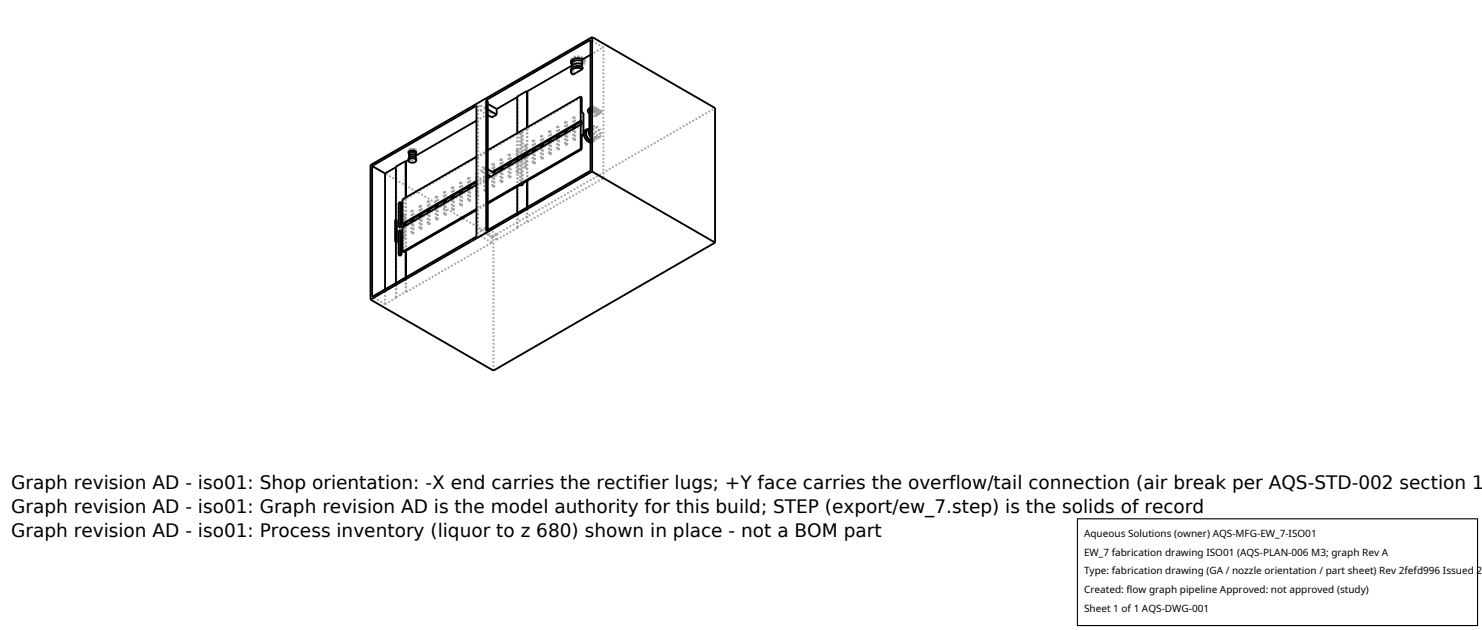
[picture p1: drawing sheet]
<svg xmlns="http://www.w3.org/2000/svg" width="212mm" height="90mm" viewBox="0 0 212 90" stroke-linecap="round" stroke-linejoin="round" font-family="sans-serif">
<g fill="none" stroke="#a0a0a0" stroke-width=".26" stroke-dasharray=".3 .3" stroke-linecap="butt">
<path d="M68.1 17.2l2.1-1.2M68.3 15.2l.3-.2M68.3 15.2l-.2-.1M68.6 15v.8M68.6 15.8l.7-.4M69.3 14.6v.8M69.3 14.6l.4-.2M69.7 16.4l-1.1-.6M69.7 15.6l-.4-.2M69.7 14.8l-.4-.2M70.2 16l-1.6-1M70.2 16v.8"/>
<path d="M73.9 13.9v-.1M74.5 19.1l.2-.2M74.5 19.1l-.2-.1M74.5 18.8l8.6-4.9M74.7 18.9l-.2-.1M77.3 19.4v-.1M77.5 19.5l-.2-.1M77.5 19.5l-.2-.2M78.4 18.7h.1M78.5 20v-1.3M78.6 18.9l-.2-.2M78.7 19.9v-1.1"/>
<path d="M78.7 18.8l-.1 .1M78.7 18.8l-.2-.1M79.6 19.9v-.2M79.6 19.4v-1.4M79.6 19.9l1.1-.7M79.6 19.3v-1.3M79.8 18.2l-.2-.2M79.9 19.2v-1M79.9 18.2h-.1M79.9 18.2l-.3-.2M80.7 19.2h.1M80.7 19.2v-.1"/>
<path d="M80.7 18.7v-1.3M80.7 17.4l.1-.1M80.8 19.2l1.1-.6M80.8 19.2v-.2M80.8 18.7v-1.4M81 17.5l-.3-.1M81 18.5v-1M81 17.5l-.2-.2M81.5 8.6l.1 .1M81.5 8.6v.3M81.6 9.1l.2 .2M81.6 8.6l.2-.3 .4-.1h.5l.5 .1"/>
<path d="M81.7 8.9l.4 .2 .7 .1 .5-.2 .2-.4M81.7 9.4l.1-.1M81.7 8.7l.1-.3 .4-.2h.5l.4 .1M81.7 8.6l.1-.3 .4-.1 .5-.1 .4 .2M81.7 8.6v.1M81.7 9.1l.1-.3 .4-.1 .5-.1 .4 .2M81.7 9.6l.1-.3 .4-.2h.5l.4 .1M81.7 10l.1-.3 .4-.2h.5l.4 .1M81.7 9.1v-.1M81.7 9.6v-.2M81.7 10v-.3M81.8 9.3l.1-.1"/>
<path d="M81.8 10.4v.3M81.8 9.3l.6 .1h.5l.4-.2 .2-.3M81.8 10.4l-.3-.4M81.9 18.6v-.1M81.9 19.9v-1.3M81.9 18.6v-.2M81.9 18v-1.3M81.9 9.5l-.3-.4M81.9 9.9l-.3-.3M81.9 18.5l1.1-.6M81.9 19.9v-1.4M81.9 18.5v-.1"/>
<path d="M81.9 9.5v-.3M81.9 9.9v-.4M81.9 10.3v-.4M81.9 10.3l-.1 .1M81.9 9.5l-.2-.4M81.9 9.9l-.2-.3M81.9 10.3l-.2-.3M82.1 16.8l-.2-.1M82.2 17.9v-1.1M82.2 16.8h-.1M82.2 16.8l-.3-.1M83 17.9h.1"/>
<path d="M83 19.2h.1M83 19.2v-1.3M83 17.9v-.1M83 17.4v-1.4M83 16h.1M83.1 19.3l-.1-.1M83.1 9.6v-.1M83.1 8.8v-.1M83.1 8.3l.3 .4M83.1 8.3l.3 .3M83.1 8.5l.3 .4M83.2 9.2h-.1"/>
<path d="M83.2 8.7l-.1 .1M83.2 8.3l.2 .4M83.2 8.2l-.5-.1h-.5l-.5 .2-.2 .3M83.2 9.6h-.1M83.3 19.4v-3.2M83.3 16.2l-.3-.2M83.3 16.1v.1M83.4 8.7l-.3 .3-.6 .2-.6-.2-.2-.3M83.4 8.6l-.3 .4-.5 .1-.7-.1-.2-.4M83.4 8.6v.1M83.4 8.9l-.2 .3-.4 .1-.4 .1-.5-.2M83.4 8.9v-.2"/>
<path d="M83.4 8.7l-.2 .3-.6 .2-.7-.2-.3-.3M83.5 8.6l-.3-.4M83.5 8.9l-.3-.4M83.5 8.6v.3M84.2 18.6v-.1M84.2 18.6v-.2M84.2 16.2v-.7M84.2 18.5v-.2M84.3 7.8l1.9-1M84.3 19.5l.4 .3 .4 .1M84.3 15.9l.2 .1M84.3 16l.3 .1"/>
<path d="M84.3 16.2h.1M84.3 18.3l.3-.2M84.3 15.5l.2-.1M84.4 16.2v-.1M84.4 16.1l-.1-.4-.3-.1M84.4 18.7v-3.2M84.4 18.7l-.2-.1M84.4 15.5l-.2-.1M84.5 18.7h-.1M84.5 18.7v-3.2M84.5 15.5h-.1M84.5 18.7l-.3-.2"/>
<path d="M84.5 15.5l-.2-.1M84.5 15.4v.3l.3 .2M84.5 16l.1-.1M84.5 16l.3-.1M84.6 15.4v.3l.2 .2M84.6 15.4l.2-.2M84.6 16.1l.1-.2M84.6 16.1l-.2 .1M84.6 15.9l-.1-.3h-.2M84.6 18.1l-.2 .4 .2 .6 .4 .5 .5 .1M84.6 18.1l-.1 .5 .1 .5 .4 .5h.5M84.6 18.1l.2-.1"/>
<path d="M84.7 15.9l-.1-.2-.3-.2M84.7 16l-.1 .2 .1 .2 .2 .2h.1M84.8 19.9l-.2-.6-.3-.4-.4-.3h-.3M84.8 15.2v.4l.3 .1M84.8 15.9l.1-.2M84.8 15.9l.3-.2M84.8 18l-.2 .4 .2 .6 .5 .5h.4M84.8 15.9l.1-.1M84.8 15.3v.3l.3 .1M84.8 15.3l.1-.1M84.9 15.7l-.1-.2-.2-.1M84.9 15.8l-.1-.3-.3-.1"/>
<path d="M84.9 19.7l-.1-.5-.3-.4-.3-.2h-.4M84.9 15.2v.3l.3 .2M84.9 15.9l-.1 .2 .1 .2 .4 .2M84.9 15.9l-.2 .1M85 16v.3l.2 .1M85 16l.2-.2M85 19.7l-.3-.8-.6-.5M85 16.6l.1-.1M85.1 15.7v-.1M85.1 15.7h.1M85.1 19.9l.2-.4M85.1 19.9l.4-.2"/>
<path d="M85.1 15.7l.1-.1M85.1 16.5l-.2-.4-.2-.1M85.1 15.6l-.1-.3h-.2M85.2 15.6l-.2-.3-.2-.1M85.2 15.7v-.2M85.2 15.8v.3l.3 .2M85.2 16.4l.1-.1M85.2 16.4l.3-.1M85.2 15.8l.3-.2M85.2 15.5l-.1-.2-.2-.1M85.3 16.5v-.2M85.3 16.5l-.3 .1"/>
<path d="M85.3 16.3l-.1-.3h-.2M85.3 19.5l-.1-.5-.3-.4-.4-.3-.3 .1M85.3 19.5l-.3-.8-.3-.3-.4-.1M85.3 16.3l-.1-.3-.3-.1M85.5 19.6l.2-.4M85.5 19.6l.2-.1M85.5 15.6v.4l.3 .1M85.5 16.3v-.2M85.5 16.3l.3-.2M85.5 19.7l.2-.5M85.5 16.3l.1-.2M85.5 15.7v.3l.2 .1"/>
<path d="M85.5 15.7l.1-.1M85.5 16.1l-.1-.2-.2-.1M85.6 16.1l-.2-.3h-.2M85.6 15.6v.3l.2 .2M85.7 19.2l-.1-.5-.3-.4-.4-.2h-.3M85.7 19.5l.2-.4M85.7 19.2l-.1-.4-.3-.4-.4-.3h-.3M85.7 16.1l.1-.1M85.7 16.1h.1M85.8 16.1v-.1M85.8 16l-.1-.3h-.2M85.8 16l-.1-.3-.2-.1"/>
<path d="M85.8 16.1l.1-.2M85.9 19.1l-.1-.5-.3-.4-.3-.2h-.4M85.9 15.9l-.1-.2-.2-.1M86.2 6.8l-1.9-1.1M56.5 34.6v-3.2M56.5 23.9l.1-.1M56.6 23.8h-.1M56.6 31.5v3.2M56.6 31.5h.1M56.6 31.5l-.1-.1M57.1 36.5v-3.4M57.1 33.1l.3-.2"/>
<path d="M57.1 32.5v-3.4M57.1 29.1l.3-.2M57.1 33.1l-.2-.1M57.1 29.1l-.2-.1M57.6 33.9v-1.5M57.6 32v-1.3M57.6 30.7h.1M57.6 33.9h.1M57.6 30.7v-2.1M57.6 28.6l16.7-9.6M57.6 32.6l.1-.1M57.6 33.9v-1.3"/>
<path d="M57.6 36v-2.1M57.6 32.6l-.1-.1M57.6 28.6l-.1-.1M57.7 33.9v-1.4M57.7 32.5v-.1M57.7 32v-1.3M57.7 32.5l1.1-.6M57.8 30.8v3.2M57.8 30.8l-.2-.1M57.8 34l-.2-.1M57.8 30.8v1.1M57.8 32.3v1.7"/>
<path d="M57.8 30.8l-.1-.1M57.8 34l-.1-.1M57.9 35.9v-3.7M57.9 31.9v-3.7M58 35.8v-3.6M58 31.8v-3.6M58.3 22.8l1.1-.5M58.3 21.5l.1 .2M58.3 21.5v.3M58.4 21.6l.3-.3 .5 .1M58.4 22l.5 .1 .5-.1M58.4 21.7l.5 .2 .4-.2"/>
<path d="M58.5 21.6l.2-.2h.5M58.5 21.5l.2-.2 .5 .1M58.5 21.5v.1M58.5 22.7l.2-.3 .5 .1M58.5 22.3l.2-.2h.5M58.5 22l.2-.3 .5 .1M58.5 22.7l-.1-.2M58.5 22.3l-.1-.1M58.5 22l-.1-.1M58.8 33.2v-1.3M58.8 31.9v-.2M58.8 31.4v-1.4"/>
<path d="M58.8 31.3v-1.3M58.8 31.9l1.1-.7M59 33.4v-3.2M59 33.4l-.2-.2M59 30.2l-.2-.2M59.1 33.4h-.1M59.1 33.4v-1.8M59.1 31.2v-1M59.1 30.2h-.1M59.1 33.4l-.3-.2M59.1 30.2l-.3-.2M59.2 22.5l.1 .2"/>
<path d="M59.2 22.1l.1 .2M59.2 21.8l.1 .2M59.2 21.4l.1 .2M59.2 21.4l.1 .1M59.2 21.4l.2 .2M59.3 21.3l-.6-.1-.2 .1-.2 .2M59.3 22.7l-.1 .1-.3 .1-.3-.1-.1-.1M59.3 22.3l-.1 .2-.3 .1-.3-.1-.1-.2M59.3 22l-.1 .1-.3 .1-.3-.1-.1-.1M59.3 21.6l-.1 .2h-.3h-.3l-.1-.2M59.3 21.5l-.1 .2-.3 .1-.3-.1-.1-.2M59.3 22.7v-.2"/>
<path d="M59.3 22.3v-.1M59.3 22v-.1M59.3 21.5v.1M59.4 22.3l-.2 .2-.3 .1-.3-.1-.2-.2M59.4 22l-.2 .1-.3 .1-.3-.1-.2-.1M59.4 21.6l-.2 .2-.3 .1-.3-.1-.2-.2M59.4 21.7v-.2M59.4 21.5l-.1-.2M59.4 22.7l-.1 .2-.4 .1-.4-.1-.2-.2M59.4 21.5v.3M59.9 32.6l.1-.1M59.9 32.6v-1.4"/>
<path d="M59.9 31.2v-.1M59.9 30.7v-1.3M59.9 29.4l.1-.1M59.9 31.2h.1M60 32.5v-1.3M60 31.2v-.2M60 30.7v-1.4M60 31.2l1.1-.6M60.2 32.7v-3.2M60.2 32.7l-.3-.1M60.2 29.5l-.3-.1M60.2 32.7v-1.8"/>
<path d="M60.2 30.5v-1M60.2 32.7l-.2-.2M60.2 29.5l-.2-.2M61.1 31.9v-1.3M61.1 30.6v-.2M61.1 30v-1.3M61.1 30.6v-.1M61.1 31.9v-1.4M61.1 30.5v-.1M61.1 30.5l1.1-.6M61.3 32v-3.2M61.3 32l-.2-.1"/>
<path d="M61.3 28.8l-.2-.1M61.4 32h-.1M61.4 32v-1.8M61.4 29.9v-1.1M61.4 28.8h-.1M61.4 32l-.3-.1M61.4 28.8l-.3-.1M62.2 31.2h.1M62.2 31.2v-1.3M62.2 29.9v-.2M62.2 29.4v-1.4M62.2 28h.1"/>
<path d="M62.2 29.9h.1M62.3 31.2v-1.3M62.3 29.9v-.2M62.3 29.3v-1.3M62.3 29.9l1.1-.7M62.5 31.4v-3.2M62.5 31.4l-.3-.2M62.5 28.2l-.3-.2M62.5 31.4v-1.8M62.5 29.2v-1M62.5 31.4l-.2-.2M62.5 28.2l-.2-.2"/>
<path d="M63.4 30.6v-.1M63.4 30.6v-1.4M63.4 29.2v-.1M63.4 28.7v-1.3M63.4 27.4v-.1M63.4 30.5v-1.3M63.4 29.2v-.2M63.4 28.7v-1.4M63.4 29.2l1.1-.6M63.6 30.7v-3.2M63.6 30.7l-.2-.1M63.6 27.5l-.2-.1"/>
<path d="M63.7 30.7h-.1M63.7 30.7v-1.8M63.7 28.5v-1M63.7 27.5h-.1M63.7 30.7l-.3-.2M63.7 27.5l-.3-.2M64.5 29.9h.1M64.5 29.9v-1.3M64.5 28.6v-.2M64.5 28v-1.3M64.5 26.7h.1M64.5 28.6l.1-.1"/>
<path d="M64.6 29.9v-1.4M64.6 28.5v-.1M64.6 28v-1.3M64.6 28.5l1.1-.6M64.8 30.1v-3.2M64.8 30.1l-.3-.2M64.8 26.9l-.3-.2M64.9 30l-.1 .1M64.9 30v-1.8M64.9 27.9v-1.1M64.9 26.8l-.1 .1M64.9 30l-.3-.1"/>
<path d="M64.9 26.8l-.3-.1M65.7 29.2v-1.3M65.7 27.9v-.2M65.7 27.4v-1.4M65.7 27.3v-1.3M65.7 27.9l1.1-.7M66 29.4v-3.2M66 29.4l-.3-.2M66 26.2l-.3-.2M66 29.4v-1.8M66 27.2v-1M66.8 28.6l.1-.1"/>
<path d="M66.8 28.6v-1.4M66.8 27.2v-.1M66.8 26.7v-1.3M66.8 25.4l.1-.1M66.8 27.2h.1M66.9 28.5v-1.3M66.9 27.2v-.2M66.9 26.7v-1.4M66.9 27.2l1.1-.6M67.1 28.7v-3.2M67.1 28.7l-.3-.1M67.1 25.5l-.3-.1"/>
<path d="M67.2 28.7h-.1M67.2 28.7v-1.8M67.2 26.5v-1M67.2 25.5h-.1M67.2 28.7l-.3-.2M67.2 25.5l-.3-.2M68 27.9v-1.3M68 26.6v-.2M68 26v-1.3M68 26.6v-.1M68 27.9v-1.4M68 26.5v-.1"/>
<path d="M68 26.5l1.1-.6M68.1 26l1-.6M68.1 30l1.6-.9M68.1 22.4l1.6-1M68.1 25.8l2-1.1M68.1 26.4l1.6-1M68.1 29.8l1.6-.9M68.3 28v-3.2M68.3 28l-.3-.1M68.3 24.8l-.3-.1M68.3 33.9l.3-.2M68.3 33.9l-.2-.1"/>
<path d="M68.3 33.9v-18.7M68.6 32.9v.8M68.6 32.9l.7-.4M68.8 24.5l-.1-.2 .1-.2 .2-.2h.2M68.8 24.5l.9 .5M69.1 27.2h.1M69.1 27.2v-1.3M69.1 25.9v-.5M69.1 25.4v-1.4M69.1 24h.1M69.1 25.4l.1-.1M69.1 25.9h.1"/>
<path d="M69.2 23.9v.1M69.2 23.9l.5 .3M69.2 27.2v-1.3M69.2 25.9v-.6M69.2 25.3v-1.3M69.2 25.3l.5-.2M69.2 25.9l1.1-.6M69.2 24l-.1 .4-.3 .1M69.3 33.3l.4-.2M69.3 32.5v.8M69.4 27.4v-3.2M69.4 27.4l-.3-.2"/>
<path d="M69.4 24.2l-.3-.2M69.5 27.3l-.1 .1M69.5 27.3v-3.2M69.5 24.1l-.1 .1M69.5 27.3l-.3-.1M69.5 24.1l-.3-.1M69.7 33.1v-.3M69.7 33.1l-.3-.1M69.7 32.7l-.4-.2M69.8 25l.5-.3M70.1 25.2l.3 .2M70.1 24.7l.2-.1"/>
<path d="M70.1 24.7h.2M70.1 25.2l.2 .1M70.2 34.6l-1.6-.9M70.2 33.8l.7-.4M70.2 33.8v.8M70.2 33.8l-1.6-.9M70.3 24.6h.1M70.3 25.1l.1 .1M70.3 24.6v-.1M70.3 26.6l.1-.1M70.3 24.7l.3 .1M70.3 25.2l.3 .2"/>
<path d="M70.3 25.2v.1M70.3 26.6v-1.4M70.3 24.7v-1.3M70.3 23.4l.1-.1M70.4 26.5v-1.3M70.4 25.2l.2 .2M70.4 24.7l.2 .1M70.4 24.7v-.1M70.4 24.7v-1.4M70.4 25.4v-.3l.2-.3M70.4 24.6h.1M70.4 25.2l1.1-.6"/>
<path d="M70.5 33.7l-17.6-10.1M70.5 33.7l31.6-18.3M70.6 26.7v-1.3M70.6 25.4h-.2M70.6 24.8v-1.3M70.6 26.7l-.3-.1M70.6 23.5l-.3-.1M70.6 24.8h.2M70.6 24.8v-.1M70.6 24.5v-1M70.6 26.7l-.2-.2M70.6 23.5l-.2-.2"/>
<path d="M70.8 24.8v.2M70.8 25l-.2 .4M70.9 34.2l3-1.7M70.9 33.4v.8M70.9 34.2l-1.6-.9M70.9 33.4l-1.1-.6M71.5 25.9v-1.3M71.5 24.6v-.2M71.5 24v-1.3M71.5 24.6v-.1M71.5 25.9v-1.4M71.5 24.5v-.1"/>
<path d="M71.5 24.5l1.1-.6M71.7 26.1v-3.2M71.7 26.1l-.2-.2M71.7 22.9l-.2-.2M71.8 26l-.1 .1M71.8 26v-1.8M71.8 23.9v-1.1M71.8 22.8l-.1 .1M71.8 26l-.3-.1M71.8 22.8l-.3-.1M72.6 25.2h.1M72.6 25.2v-1.3"/>
<path d="M72.6 23.9v-.2M72.6 23.4v-1.4M72.6 22h.1M72.6 23.9h.1M72.7 25.2v-1.3M72.7 23.9v-.2M72.7 23.3v-1.3M72.7 23.9l1.1-.7M72.9 25.4v-3.2M72.9 25.4l-.3-.2M72.9 22.2l-.3-.2M72.9 25.4v-1.8"/>
<path d="M72.9 23.2v-1M72.9 25.4l-.2-.2M72.9 22.2l-.2-.2M73.8 21.4v-.1M73.8 22.7v-1.3M73.8 24.6v-1.4M73.8 24.6v-.1M73.8 23.2v-.1M73.8 22.7v-1.4M73.8 24.5v-1.3M73.8 23.2l.5-.2M73.8 23.2v-.2"/>
<path d="M73.9 32.5v-2.1M73.9 26.6v-7.6M73.9 32.5l1.4-.8M73.9 32.5v-18.7M74 21.5v3.2M74 24.7v-.1M74 21.5v-.1M74 21.5l-.2-.1M74 24.7l-.2-.1M74 21.4v1.2M74 22.9v1.7M74 24.6l-.2-.1"/>
<path d="M74 21.4l-.2-.1M74.3 22.4v-3.4M74.3 26.4v-3.4M74.5 23.1l.2-.2M74.5 26.5v-3.4M74.5 22.5v-3.4M74.5 23.1l-.2-.1M74.5 22.8l.4-.2M74.5 26.3v-3.5M74.5 22.3v-3.5M74.7 26.2v-3.3M74.7 22.2v-3.3"/>
<path d="M74.7 22.9l-.2-.1M74.9 22.6l.1-.1M74.9 23.9v-1.3M74.9 22.6v-.2M74.9 22v-1.3M74.9 23.9h.1M74.9 20.7h.1M75 22.5l1.1-.6M75 23.9v-1.4M75 22.5v-.1M75 22v-1.3M75.1 20.8v3.2"/>
<path d="M75.1 24h.1M75.1 20.8h.1M75.1 24l-.2-.1M75.1 20.8l-.2-.1M75.2 20.8v1.1M75.2 22.3v1.7M75.2 24l-.2-.1M75.2 20.8l-.2-.1M75.3 31.7v-2.1M75.3 25.8v-3.6M75.3 21.8v-3.6M75.3 31.7l10.9-6.3"/>
<path d="M76.1 21.9h.1M76.1 23.2h.1M76.1 23.2v-1.3M76.1 21.9v-.2M76.1 21.4v-1.4M76.1 20h.1M76.2 21.9l1.1-.7M76.2 23.2v-1.3M76.2 21.9v-.2M76.2 21.3v-1.3M76.3 23.4v-3.2M76.3 23.4l-.2-.2"/>
<path d="M76.3 20.2l-.2-.2M76.4 23.3l-.1 .1M76.4 23.3v-1.7M76.4 21.2v-1.1M76.4 20.1l-.1 .1M76.4 23.3l-.2-.1M76.4 20.1l-.2-.1M77.3 22.6v-.1M77.3 22.6v-1.4M77.3 21.2v-.1M77.3 20.7v-1.3M77.3 21.2l1.1-.6"/>
<path d="M77.3 22.5v-1.3M77.3 21.2v-.2M77.3 20.7v-1.4M77.5 22.7v-3.2M77.5 22.7l-.2-.1M77.5 22.7v-1.8M77.5 20.5v-1M77.5 22.7l-.2-.2M78.4 20.6l.1-.1M78.4 21.9h.1M78.4 21.9v-1.3M78.4 20.6v-.2"/>
<path d="M78.4 20v-1.3M78.5 20.5l1.1-.6M78.5 21.9v-1.4M78.5 20.5v-.1M78.6 22.1v-3.2M78.6 22.1l-.2-.2M78.7 22l-.1 .1M78.7 22v-1.8M78.7 22l-.2-.1M79.6 21.2v-1.3M79.8 21.4v-3.2M79.8 21.4l-.2-.2"/>
<path d="M79.9 21.4h-.1M79.9 21.4v-1.8M79.9 21.4l-.3-.2M80.7 20.6l.1-.1M80.7 20.6v-1.4M80.8 20.5v-1.3M81 20.7v-3.2M81 20.7l-.3-.1M81 20.7v-1.8M81 20.7l-.2-.2M82.1 20v-3.2M82.1 20l-.2-.1"/>
<path d="M82.2 20h-.1M82.2 20v-1.8M82.2 20l-.3-.1M84.3 20.1h.4M84.3 20.2h.5M84.3 20.4l.3-.1M84.6 20.3l.2-.4M84.7 20.1l.2-.4M84.7 20.1l.4-.2M84.8 20.2l.2-.5M84.8 20.2l-.2 .1M86.2 25.4l-1.9-1"/>
<path d="M86.2 25.4v-18.6M55 43.4l1.6-.9M55 43.4l-1.9-1M55 43.4v-2.1M56.5 42.5v-2.1M56.5 42.5l1.4-.8M56.6 42.5h-.1M56.6 42.5v-18.7M57.9 41.7v-2.1M58 41.7h-.1M58 41.7l12.2-7.1M58 41.7v-2.1"/>
<path d="M70.5 52.9v-19.2"/>
</g>
<g fill="none" stroke="#000" stroke-width=".26">
<path d="M68.1 17.2l-8.7 5.1M69.4 14.3l.3 .1v18.4M69.4 14.3l14.9-8.6v18.7l-14.9 8.6zM69.7 15.6l1.2 .8M69.7 14.8l1.2 .8M70.9 16.4l-.7 .4-.5-.4M70.9 15.6v.8M73.9 13.9l-3 1.7M75.3 13l-1.4 .8v5.2M75.3 13h.1M75.3 13v5.2M78.5 20h-.1"/>
<path d="M78.5 20v.4M78.7 19.9v.3M79.6 19.4l-1.1 .6M79.6 19.4v.3M79.6 19.3v.1M79.6 19.3v.4M79.9 19.2v.4M80.7 18.7l-1.1 .6M80.7 18.7v.4M80.8 18.7h-.1M80.8 18.7v.3M81 18.5v.4"/>
<path d="M81.6 8.7l.1 .2M81.6 8.6l.1 .4M81.7 9.4l-6.4 3.6M81.9 18l-1.1 .7M81.9 18v.4M81.9 18h.1M82.2 17.9v.3M82.9 17.8l-13.2 7.6M82.9 13.8l.2 .1v2.1l.2 .1v3.2M82.9 17.2l.2 .1M82.9 17.2l-12.6 7.3M82.9 13.8l-13.2 7.6"/>
<path d="M82.9 13.8v3.4M82.9 17.8v3.4M83 17.4v.4M83.1 19.3h.2M83.1 17.3l-1.2 .7M83.1 17.3v.6l-.2-.1M83.1 9.5l.1-.3-.9-.1-.6 .2v.4M83.2 8.7l-.6-.1-.6 .1-.3 .3v.4M83.2 8.5l-.6-.2-.6 .1-.4 .3v.4M83.2 9.9v-.3l-.1-.1h-.9l-.6 .3-.1 .5M83.2 9.9l-1.4 .8-.3-.4M83.2 9.9l-.4-.2h-.6l-.5 .2-.2 .4"/>
<path d="M83.2 8.5h-.1v.7M83.3 19.3l-.2-.1v2.1M83.8 18.5l-.2 .3v.5l.3 .5 .4 .4M83.8 18.5l-.4 .3v.6l.4 .6 .5 .4M84.1 18.4l-.3 .1M84.2 16.2v2.2M84.2 15.3v.2M84.2 16.2v2.1M84.2 15.3l.1 .1M84.2 18.3l-.1 .5 .2 .7M84.2 18.3l-.4 .3-.1 .5 .2 .6 .4 .4M84.2 18.4l-.1 .4 .2 .7"/>
<path d="M84.2 15.5v.2l.1 .3M84.2 15.5l-.2 .2-.1 .1 .2 .4h.2M84.3 18.3h-.1M84.3 15.5l-.1 .2 .1 .2M84.3 15.5h-.1M84.3 7.8l-1.1 .7M84.3 18.3l-.1 .1M84.6 5.3l-31.7 18.3v19.2M84.6 5.3v19.2M84.6 5.3l17.5 10.1v19.2M53.1 23.7l15-8.6v18.7l-15 8.6zM53.1 23.7l1.9 1.1"/>
<path d="M55 24.8v16.5M56.5 34.6l.2 .1M56.5 31.3l.2 .2v3.2M56.5 31.3v3.3M56.5 34.6h.1M56.5 34.6v5.8M56.5 23.9l-1.5 .9M57.2 28.8l.2 .1v3.5M57.2 32.8l.2 .1v3.5M57.2 28.8l-.3 .2v3.4M57.2 32.8l-.3 .2v3.4M57.2 36.3l.2 .1"/>
<path d="M57.2 36.3l-.3 .1M57.2 28.8v3.5M57.2 32.8v3.5M57.2 32.3l.2 .1M57.2 32.3l-.3 .1M57.4 36.4l-.3 .1-.2-.1M57.4 32.4l-.3 .1-.2-.1M57.5 31.9l.2 .1M57.6 32v.4M57.7 32v.4M57.8 31.9v.4M57.9 23l-1.4 .8v7.6"/>
<path d="M57.9 23v5.2M57.9 31.9v.3M57.9 35.9v3.7M57.9 23h.1M58 23v5.2M58 31.8v.4M58 35.8v3.8M58.3 22.9l.2-.2 .4-.1 .4 .1 .1 .2M58.3 22.9l.2 .2 .4 .1h.4l.1-.3M58.3 22.9l.1-.4 .5-.2 .5 .2v.4M58.3 22.8l-.3 .2M58.4 21.7h.1"/>
<path d="M58.4 22l.2-.2 .3-.1 .3 .1 .2 .2M58.4 22v.2M58.4 22l-.1-.2 .1-.1 .4-.2 .6 .1v.2v.2M58.4 21.6v.3M58.4 22.5l.1-.3 .4-.2 .4 .2v.3M58.8 31.4v.3M58.8 31.4l-1.1 .6M58.8 31.3v.4M58.8 31.3v.1M59.1 31.2v.4M59.4 21.6l-.1 .3M59.4 22l-.1 .2"/>
<path d="M59.4 21.7h-.1M59.9 30.7l-1.1 .6M59.9 30.7v.4M60 30.7v.3M60 30.7h-.1M60.2 30.5v.4M61.1 30l-1.1 .7M61.1 30v.4M61.1 30h.1M61.4 29.9v.3M62.2 29.4v.3M62.2 29.4l-1.1 .6"/>
<path d="M62.3 29.3v.4M62.5 29.2v.4M63.4 28.7l-1.2 .7M63.4 28.7v.4M63.4 28.7v.3M63.4 28.7h.1M63.7 28.5v.4M64.5 28v.4M64.6 28v.4M64.6 28l-1.2 .7M64.9 27.9v.3M65.7 27.4v.3"/>
<path d="M65.7 27.4l-1.1 .6M65.7 27.3v.4M65.7 27.3v.1M66 27.2v.4M66.8 26.7v.4M66.8 26.7l-1.1 .6M66.9 26.7v.3M66.9 26.7h-.1M67.2 26.5v.4M68 26v.4M68 26l-1.1 .7M68.1 30l-10.5 6-.1-.1"/>
<path d="M68.1 26h-.1M68.1 22.4l-10.6 6.1v3.4M68.1 25.8l-10.6 6.1M68.1 26.4l-10.6 6.1v3.4M68.1 29.8l-10.6 6.1M69.7 32.7l.1 .1M69.7 25l.4 .2M69.7 24.2l1.1 .6M69.8 25l-.1 .1M70.6 24.5v.2M70.8 24.8h.1M71.5 24v.4"/>
<path d="M71.5 24l-1 .6M71.8 23.9v.3M72.6 23.4v.3M72.6 23.4l-1.1 .6M72.7 23.3v.4M72.7 23.3l-.1 .1M72.9 23.2v.4M73.8 22.7v.4M73.8 22.7v.3M73.9 26.6v3.8M74 22.6v.3M74.7 22.4l-.2 .1-.2-.1-1.6 .9"/>
<path d="M74.7 26.4l-.2 .1-.2-.1-4.6 2.7M74.7 22.2v.2M74.7 26.2v.2M74.9 22l-.4 .3 .2 .1M74.9 22v.4M75 22h-.1M75 22v.4M75.2 21.9v.4M75.3 21.8v.4M75.3 25.8v3.8M76.1 21.4l-1.1 .6M76.1 21.4v.3"/>
<path d="M76.2 21.3l-.1 .1M76.2 21.3v.4M76.4 21.2v.4M77.3 20.7l-1.1 .6M77.3 20.7v.4M77.3 20.7h.1M77.3 20.7v.3M77.5 20.5v.4M78.4 20l-1.1 .7M78.4 20v.4M82.9 21.2l-13.2 7.7M82.9 21.2l.2 .1"/>
<path d="M83.1 21.3l-8.6 5 .2 .1M84.6 24.5l-31.7 18.3M84.6 24.5l17.5 10.1M102.1 34.6l-31.6 18.3-17.6-10.1"/>
</g>
<path d="M153.9 74.1h57.1v15.2h-57.1z" fill="#fff" stroke="#000" stroke-width=".16"/>
<g font-size="2.6">
<text x="1.6" y="69.8">Graph revision AD - iso01: Shop orientation: -X end carries the rectifier lugs; +Y face carries the overflow/tail connection (air break per AQS-STD-002 section 1</text>
<text x="1.6" y="73.3">Graph revision AD - iso01: Graph revision AD is the model authority for this build; STEP (export/ew_7.step) is the solids of record</text>
<text x="1.6" y="76.7">Graph revision AD - iso01: Process inventory (liquor to z 680) shown in place - not a BOM part</text>
</g>
<g font-size="1.4">
<text x="154.8" y="76.6">Aqueous Solutions (owner) AQS-MFG-EW_7-ISO01</text>
<text x="154.8" y="79.3">EW_7 fabrication drawing ISO01 (AQS-PLAN-006 M3; graph Rev A</text>
<text x="154.8" y="82">Type: fabrication drawing (GA / nozzle orientation / part sheet) Rev 2fefd996 Issued 2</text>
<text x="154.8" y="84.7">Created: flow graph pipeline Approved: not approved (study)</text>
<text x="154.8" y="87.4">Sheet 1 of 1 AQS-DWG-001</text>
</g>
</svg>
